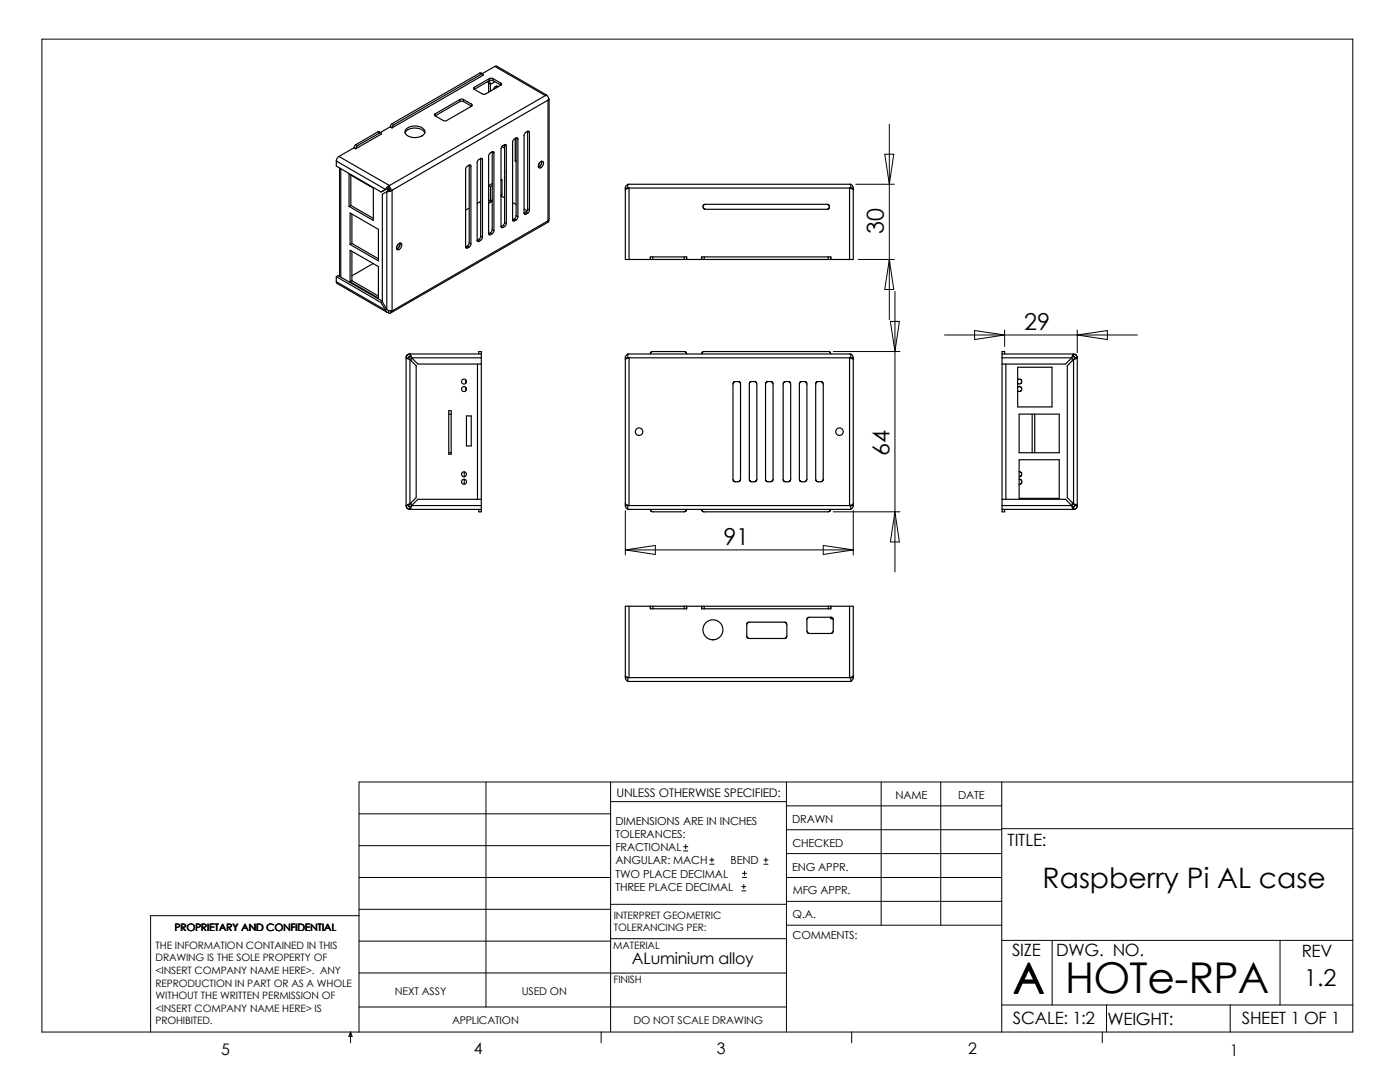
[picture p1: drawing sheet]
<svg xmlns="http://www.w3.org/2000/svg" width="279mm" height="216mm" viewBox="0 0 279 216" stroke-linecap="round" stroke-linejoin="round" font-family="sans-serif">
<g fill="none" stroke="#000" stroke-width=".2">
<path d="M8.4 7.8h261.6v198.1h-261.6zM170.8 36.8h7.7M176.6 30.8h1.8l-.9 6zM177.5 24.8v39M171.3 51.8h7.2M177.5 51.8l.9 6h-1.8zM178.6 58.1v56M166.3 70.1h13.3M177.7 64.1h1.8l-.9 6zM188.5 66.8h38.5M194.5 66l6 .8-6 1zM200.5 65.8v3.3"/>
<path d="M215 65.8v4.6M215 66.8l6-.8v1.8zM124.8 109.7l6-.9v1.8zM124.8 101.9v8.8M124.8 109.7h45.5M164.3 108.8l6 .9-6 .9zM166.3 102.1h13.3M170.3 101.9v8.8M178.6 102.1l.9 6h-1.8zM97 156v44.9M121.9 160h35.1M121.9 156v49.9"/>
<path d="M157 156v49.9M175.9 156v28.6M187.7 156v28.6M199.9 156v49.9M270 156h-198.4v49.9M71.6 162.4h50.3M71.6 175.1h50.3M71.6 168.7h50.3M136.4 169.8h.9M136.4 169h.9M136.8 168.5v.9M141.6 172.4h.9"/>
<path d="M141.6 171.6h.9M142.1 171.2v.8M148 177.8h.8M148 176.9h.8M148.2 175.1h.8M148.2 174.3h.8M148.4 176.5v.8M148.6 173.8v.9M152.4 172.4h.9M152.4 171.6h.9M152.8 171.2v.8M157 179.9h42.9"/>
<path d="M157 175.1h42.9M157 160.8h42.9M157 165.6h42.9M157 170.3h42.9M199.9 165.4h70.1M71.6 182.7h-41.5v23.2M71.6 194.1h50.3M71.6 181.4h50.3M71.6 187.8h50.3M121.9 180.4h35.1M121.9 187.3h35.1M121.9 194.2h35.1"/>
<path d="M157 184.6h42.9M199.9 187.6h70.1M210 187.6v12.9M255.5 187.6v12.9M70 205.9l.3 .9h-.7zM70 205.9v2.2M71.6 200.9h85.4M120 205.9v2.2M170 205.9v2.2M199.9 200.5h70.1M220 205.9v2.2M220.8 200.5v5.4"/>
<path d="M245.5 200.5v5.4"/>
</g>
<g fill="none" stroke="#000" stroke-width=".23">
<path d="M91.8 19.9h.7M91.8 19.9l-5 2.8M91.8 19.9v.4M92.5 19.9l1.6 .9M92.5 19.9v.4M94.7 17.4l-.2 .2 .2 .2M94.7 17.4v.4M95.8 14.6l.6 .2M95.8 14.6l.3 .2M95.8 14.6l-17.5 10.1M96.1 14.8h.3l.1 .2-18.2 10.5M96.1 14.8l-17.5 10.1"/>
<path d="M97.3 16.3h.1M97.3 16.3l.2 .3M97.5 16.6v1.8M97.5 16.6l.4 .2M97.6 16.1l.3 .7M97.7 15.7h.7M97.7 16.1h.7M97.7 15.7l-3 1.7M97.7 15.7v.4M97.7 16.1l-3 1.7M97.9 16.8v1.4M98.4 15.7l1.5 .9"/>
<path d="M98.4 15.7v.4M98.4 16.1l1.5 .9M98.8 13.3l.3-.1 10 5.8M98.8 17.4v.3M98.8 16.3l-.9 .5M98.8 13.3l-2.6 1.4M98.8 13.3l10 5.8M99.1 17.2v.3M99.4 17.3a.61 .61 0 0 0-.7 0 .61 .61 0 0 0-.3 .6M99.9 17l-3.2 1.8h-.4l-1.6-1M99.9 16.6l.2 .1-.2 .3M99.9 16.6v.4"/>
<path d="M108.8 19.1l.2-.1 .4 .4 .1 .5-.1 .1M108.8 19.1l.2-.2 .1 .2M108.8 19.1l-31.1 17.9M109.4 20l-31.1 18M109.4 20v24.1M109.5 19.7l.1 .2-.2 .1M109.6 19.8v23.8l-.2 .5M67.1 32.1l9.8 5.7M67.1 32.1v1l9 5.2M67.6 31.2l-.3 .4-.2 .5M67.6 31.2l10.1 5.8M67.8 33.5v21.7"/>
<path d="M68 33.7v21.6M69.7 34.7l4.8 2.8v6.5l-4.8-2.8zM70 34.9v6.1M70.7 29.5l-3.1 1.7M70.7 29.5l.3 .2M71 28.9l-.3 .6M71 28.9l.4 .2M71.4 29.1l-.4 .6M75.4 26.3h.2l.4 .2M75.4 26.3l.4 .2M75.4 26.3l-4.4 2.6M75.8 26.5h.3v.2l-5.1 3"/>
<path d="M75.8 26.5l-4.4 2.6M76.9 37.8l.4-.2-1.2 .7M76.9 37.8l-.8 .5M77.2 38.2v23.5M77.2 38.2l-.9 .6v21.4M77.4 37.8v.3M77.6 37.1l.3 .3 .2 .7M77.6 37.1l.1 .7M77.6 37.5l-.3 .1 .1 .2M77.7 37.7l-.3 .1M77.7 37l-.4 .3-.4 .5M77.7 37l-.1 .1"/>
<path d="M77.7 37.8l.4 .3M77.7 37.8v.1M77.8 37.9l-.6 .3M77.9 25.3l-2 1.1M77.9 25.3l.4 .2M78.3 38l-.4 .2h-.7M78.3 24.7l-.4 .6M78.3 38l-.2 .1M78.3 38v24M78.3 24.7l.3 .2M78.6 24.9l-.3 .6M80.8 26.5a2.51 2.51 0 0 1 4 0"/>
<path d="M81.1 25.7a2.56 2.56 0 0 1 3.7 .5 1.35 1.35 0 0 1-1.5 1.2 2.01 2.01 0 0 1-2.5-1.1zM86.8 22.7l-.1 .2 .1 .2M86.8 22.7v.4M91.8 20.3h.7M91.8 20.3l-5 2.8M92.5 20.3l1.6 .9M93.6 33a.2 .2 0 0 1 .3-.1 .2 .2 0 0 1 .1 .2M93.6 33l-.4 .3-.3 .5v15.5M93.6 33l.4 .1M93.6 33v15.5M94 33.1v15.6M94.1 21.2l-5 2.9h-.6l-1.7-1"/>
<path d="M94.1 20.8l.2 .1-.2 .3M94.1 20.8v.4M95.9 31.6h.3l.1 .2M95.9 31.6l-.5 .4-.2 .4v15.6M95.9 31.6l.4 .2M95.9 31.6v15.5M96.3 31.8v15.5M97.5 39.9l.4 .2M97.9 37.2v2.9M98.2 30.3a.21 .21 0 0 1 .3 0 .21 .21 0 0 1 .1 .2M98.2 30.3l-.5 .3-.2 .5v15.5M98.2 39.9l-.3 .2"/>
<path d="M98.2 30.3l.4 .2M98.2 30.3v15.5M98.2 37l-.3 .2M98.2 36.6l-.7 .4 .4 .2M98.6 30.5v15.5M100 39.1h.1M100 35.8l.2 .1M100 39.1l.7 .4M100.2 38.8l-.2 .3M100.2 38.8l-.2 .1M100.2 35.9l-.2 .1M100.2 35.9v2.9"/>
<path d="M100.5 29l.2 .1M100.7 28.9v.6l-.5-.2M100.7 28.9h.3v.2M100.7 28.9l-.5 .4-.2 .4v15.5M100.7 35.2v.4M100.7 34v.4M100.7 28.9l.3 .2M100.7 28.9v15.5M101 29.1v15.5M102.8 27.6v4.5M102.8 32.1l.2 .1M103 27.5h.3l.1 .2"/>
<path d="M103 27.5l-.6 .4-.1 .4v15.6M103 27.5l.4 .2M103 27.5v15.6M103 32l-.2 .1M103.4 27.7v15.6M105.3 26.2h.3l.1 .2M105.3 26.2l-.5 .3-.2 .5v15.5M105.3 26.2l.4 .2M105.3 26.2v15.5M105.7 26.4v15.5M107.7 32.4a.41 .41 0 0 1 .6-.2 .41 .41 0 0 1 .1 .6 .62 .62 0 0 1-.3 .6 .62 .62 0 0 1-.6 0v-.6zM107.7 32.4l-.2 .5"/>
<path d="M108.1 32.2a1.04 1.04 0 0 1-.7 1.1 1.04 1.04 0 0 0 .7-1.1zM124.8 37.9l.7-.4v14.3M124.8 37.5v14.3h.7M124.8 37.5h45.5M125.3 36.8l-.4 .3-.1 .4M125.3 37.6v-.8h44.5v.8M169.8 36.8l.3 .2 .2 .5M170.3 37.9l-.8-.4v14.3M170.3 37.5v14.3h-40M67.1 56.2l.2 .4 9.9 5.7M67.1 55.2v1M67.1 55.2l9 5.2"/>
<path d="M67.1 56.2l9.8 5.7M67.1 55.2l.4-.2 8.8 5.1M69.9 42.5l5.6 3.3v6.2l-5.6-3.2zM69.9 49.9l5.6 3.3v6.3l-5.6-3.3zM70 41l-.3 .2M70 41l4.5 2.6M70.2 48.6l-.3 .2M70.2 48.6l5.3 3M70.2 42.7v5.9M70.2 50.1v5.9M70.2 56l-.3 .2M70.2 56l5.3 3.1"/>
<path d="M74.5 52.6l-4.3 2.4M79.4 48.8a.41 .41 0 0 1 .6-.3 .41 .41 0 0 1 .2 .6 .62 .62 0 0 1-.3 .6 .62 .62 0 0 1-.7 0l-.1-.4zM79.4 48.7l-.2 .5M79.8 48.5a1.05 1.05 0 0 1-.6 1.2 1.08 1.08 0 0 0 .6-1.2zM92.9 49.3l.1 .2h.3M92.9 49.3l.4 .2M93.3 49.1l.3 .2M93.3 49.1l-.4 .2M93.6 48.5l-.3 .6M93.6 49.3l-.3 .2M93.6 48.5l.4 .2M93.6 41.5l-.7 .4"/>
<path d="M94 48.7l-.4 .6M95.2 48l.1 .2h.3M95.2 48l.4 .2M95.6 47.8l.3 .2M95.6 47.8l-.4 .2M95.9 47.1l-.3 .7M95.9 48l-.3 .2M95.9 40.2l-.7 .4M95.9 47.1l.4 .2M96.3 47.3l-.4 .7M97.5 46.6a.21 .21 0 0 0 .1 .3 .21 .21 0 0 0 .3-.1M97.5 46.6l.4 .2"/>
<path d="M97.9 40.1l-.1 .3-.3 .1M97.9 46.4l-.4 .2M97.9 46.4l.3 .2M98.2 45.8l-.3 .6M98.2 40.2l-.5 .2M98.2 46.6l-.3 .2M98.2 45.8l.4 .2M98.6 46l-.4 .6M100 45.2l.1 .2h.3M100 45.2l.4 .2M100.4 45l.3 .2M100.4 45l-.4 .2"/>
<path d="M100.7 44.4l-.3 .6M100.7 45.2l-.3 .2M100.7 44.4l.3 .2M101 44.6l-.3 .6M102.3 43.9l.1 .2h.3M102.3 43.9l.4 .2M102.3 40.4l.7 .4M102.7 43.7l.3 .2M102.7 43.7l-.4 .2M103 43.1l-.3 .6M103 43.9l-.3 .2M103 43.1l.4 .2"/>
<path d="M103.4 43.3l-.4 .6M104.6 42.5l.1 .3h.2M104.6 42.5l.3 .3M104.6 41.7l.6 .4M104.9 42.3l-.3 .2M104.9 42.3l.4 .2M105.3 41.7l-.4 .6M105.3 42.5l-.4 .3M105.3 41.7l.4 .2M105.7 41.9l-.4 .6M109.4 44.1l-31.1 17.9M109.5 43.9v.1"/>
<path d="M109.5 44l-.1 .3-31.5 18.2M109.5 44l-.1 .1M125.5 51.8h4.3M129.8 51.8h.5M130.3 51.3v.5M136.5 51.3h.5v.5M136.5 51.3h-6.7v.5M136.5 51.3v.5M140 51.8v-.5h25.8v.5M140.4 41l.3-.2h24.5l.3 .2v.3l-.2 .4-.3 .1h-24.2l-.4-.3zM140.5 51.3v.5M165.3 51.3v.5"/>
<path d="M76.1 60.4l.8 1.5M76.3 60.2l.9 1.5M76.3 60.2l-.2 .2M76.9 61.9a.57 .57 0 0 0 .7 .5M77.2 61.7l.6 .3h.5M77.2 61.7l-.3 .2M77.6 62v.4a.32 .32 0 0 0 .3 .1 .32 .32 0 0 0 .2-.4M77.9 62l.2 .1M78.3 62l-.2 .1M81 71.4l.8 .3M81 71.4h.6M81 71.4v29.5"/>
<path d="M81.6 71.4l.2 .3M81.8 70.6l.3 .8M81.8 71.1l.3 .3M81.8 70.6l-.5 .2-.3 .6M81.8 71.1l-.2 .3M81.8 70.6h14.3M81.8 70.6v.5M81.8 71.7v28.8M81.8 71.7l1.3 1.3v26.3l-1.3 1.2M82.1 71.4l-.1 .6M82.1 71.4l1.3 1.2h12.7M82.1 71.4h14"/>
<path d="M92.9 75.8v.7M92.9 77.3v.7M95.3 72.6v27M95.5 70.6v-.5h.6v32h-.6v-.5M124.8 71.7l.7-.3v29.5l-.7-.4M124.8 71.4h45.5M124.8 71.4v29.5M125.3 70.7l-.4 .3-.1 .4M125.3 71.5v-.9h44.5v.9M129.8 70.6l.1-.3 .2-.2h6.6l.2 .2 .1 .3M140.1 70.6v-.3l.3-.2h25l.3 .2 .1 .3M149.6 76.3l.3-.2h.8l.3 .2v.3v19v.3l-.5 .2h-.7l-.3-.3z"/>
<path d="M154.3 76.6v19l-.2 .4-.3 .1M154.3 76.6l-.1-.3-.3-.2h-.8l-.3 .4v19.3l.3 .3h.7M163 76.2l.9-.1 .3 .2 .1 .3v19l-.2 .4-.3 .1h-.7l-.3-.3v-19.3zM169.8 70.7l.3 .2 .2 .5M170.3 71.7l-.8-.3v29.5l.8-.4M170.3 71.4v29.5M200 71.4h13.9M200 70.6h14.2M200.5 70.6v-.5h-.5v32h.5v-.5M200.7 72.6v27M203.1 75.8l.5-.2 .3 .5-.3 .5-.5-.1M203.1 77.3l.5-.1 .3 .4-.3 .5-.5-.1"/>
<path d="M203.1 73.3h6.9v7.9h-6.9zM213.9 71.4l-1.3 1.2h-12.6M213.9 71.4l.1 .6M214.2 70.6l-.3 .8M214.2 71.1l-.3 .3M214.2 70.7l.6 .1 .2 .6M214.2 71.1l.3 .3M214.2 70.6v.5M214.2 71.7v28.8M214.2 71.7l-1.2 1.3v26.3l1.2 1.2M214.5 71.4l-.3 .3M214.5 71.4h.5"/>
<path d="M215 71.4l-.8 .3M215 71.4v29.5M89.6 82h.4v8.6h-.4zM89.6 82.6h.4M89.6 90.3h.4M92.6 94.1v1M92.6 95.6v1M93.1 83h.9v6h-.9zM96.1 99.6h-12.7l-1.3 1.3M147.3 96.1l.3-.1 .2-.4v-19l-.3-.4-.9-.1-.3 .4v19.3l.3 .3h.7M156.3 95.6l.2 .5h.3h.7l.3-.5v-19l-.1-.3-.3-.2-.8 .1-.3 .3v19.1M160.5 96.1l.3-.1 .2-.4 .1-19-.4-.4-.8-.1-.4 .4v19.3l.3 .3h.7"/>
<path d="M200 99.6h12.6l1.3 1.3M203.4 95.6l.3 .1 .2 .5-.2 .4h-.3M203.4 94.1l.3 .1 .2 .4-.1 .3-.4 .2M203.4 82.6h8v7.7h-8zM203.4 91.7h8v7.7h-8zM206 82.6v7.7M206.5 82.6v7.7M81 100.9l.2 .4 .6 .3M81 100.9h.6M81.6 100.9l.2 .2M81.8 100.5l-.8 .4M81.8 100.5l-.2 .4"/>
<path d="M81.8 101.6h14.3M81.8 101.1v.5M82 100.3l.1 .6M82.1 100.9l-.3 .7M82.1 100.9l-.3 .2M82.1 100.9h14M124.8 100.9l.2 .5 .3 .2M124.8 100.9h45.5M125.3 100.8v.8h44.5v-.8M129.8 101.6l.2 .4 .3 .1h6.2l.3-.1 .2-.4M140 101.6l.1 .3 .4 .3 24.8-.1 .3-.1 .2-.4M170.3 100.9l-.1 .4-.4 .3"/>
<path d="M200 100.9h13.9M200 101.6h14.2M213.9 100.9l.3 .7M213.9 100.9l.3 .2M214 100.3l-.1 .6M214.2 100.5l.8 .4M214.2 100.5l.3 .4M214.2 101.1v.5M214.5 100.9l-.3 .2M214.5 100.9h.5M215 100.9l-.2 .5-.6 .2M124.8 135.2l.2 .5 .3 .2"/>
<path d="M124.8 135.2h45.5M125.3 135.1v.9h44.5v-.9M125.5 121v14.2l-.7-.3M129.8 121v.5h.5M130.3 121v.5M136.5 121h.5M136.5 121h-11.7v14.2M136.5 121v.5M137 121v.5h-6.7M137 121h32.5M140 121v.5h25.8v-.5M140.5 121v.5"/>
<path d="M149.1 124.3l.3-.2 7.3 .1 .3 .4v2.5l-.5 .3h-7.2l-.3-.4zM161.1 123.4l.3-.2h4.7l.2 .3-.1 2.7-.4 .2-4.5-.1-.2-.3zM165.3 121v.5M165.8 123.2v.3h.4M169.5 121v14.2l.8-.3M169.5 121h.8v14.2M170.3 135.2l-.1 .4-.4 .3"/>
<circle cx="92.6" cy="77.6" r=".5"/>
<circle cx="92.6" cy="76.1" r=".5"/>
<circle cx="92.6" cy="96.1" r=".5"/>
<circle cx="92.6" cy="94.6" r=".5"/>
<circle cx="127.5" cy="86.1" r=".75"/>
<circle cx="167.5" cy="86.1" r=".75"/>
<circle cx="142.3" cy="125.7" r="2"/>
</g>
<g font-size="8.5">
<text x="202.2" y="198.3">A</text>
<text x="212.6" y="198.1">HOTe-RPA</text>
</g>
<text font-size="5.6" x="208.1" y="177.2">Raspberry Pi AL case</text>
<g font-size="4.7">
<text x="176.4" y="46.7" transform="rotate(-90 176.4 46.7)">30</text>
<text x="204.4" y="65.8">29</text>
<text x="177.5" y="91" transform="rotate(-90 177.5 91)">64</text>
<text x="144.4" y="108.7">91</text>
<text x="260.3" y="196.8">1.2</text>
</g>
<g font-size="3.4">
<text x="201.1" y="168.8">TITLE:</text>
<text x="202" y="190.8">SIZE</text>
<text x="210.8" y="190.8">DWG. NO.</text>
<text x="259.8" y="190.9">REV</text>
<text x="202.1" y="204.4">SCALE: 1:2</text>
<text x="221" y="204.5">WEIGHT:</text>
<text x="247.8" y="204.4">SHEET 1 OF 1</text>
</g>
<g font-size="3.2">
<text x="126.1" y="192.4">ALuminium alloy</text>
<text x="44.2" y="210.4">5</text>
<text x="94.6" y="210.3">4</text>
<text x="143" y="210.4">3</text>
<text x="193.2" y="210.4">2</text>
<text x="245.4" y="210.7">1</text>
</g>
<text font-size="2.4" x="123" y="158.9">UNLESS OTHERWISE SPECIFIED:</text>
<g font-size="2.2">
<text x="178.7" y="159.4">NAME</text>
<text x="191.2" y="159.4">DATE</text>
<text x="122.8" y="164.5">DIMENSIONS ARE IN INCHES</text>
<text x="122.8" y="167.2">TOLERANCES:</text>
<text x="158.1" y="164.2">DRAWN</text>
<text x="122.8" y="169.8">FRACTIONAL</text>
<text x="122.8" y="172.5">ANGULAR: MACH</text>
<text x="145.8" y="172.5">BEND</text>
<text x="158.1" y="173.7">ENG APPR.</text>
<text x="158.1" y="169.1">CHECKED</text>
<text x="122.8" y="177.8">THREE PLACE DECIMAL</text>
<text x="122.8" y="175.1">TWO PLACE DECIMAL</text>
<text x="158.2" y="178.5">MFG APPR.</text>
<text x="158.2" y="183.2">Q.A.</text>
<text x="158.2" y="187.4">COMMENTS:</text>
</g>
<g font-size="2.1">
<text x="78.8" y="198.5">NEXT ASSY</text>
<text x="104.1" y="198.5">USED ON</text>
<text x="90.2" y="204.3">APPLICATION</text>
<text x="126.4" y="204.4">DO NOT SCALE DRAWING</text>
</g>
<g font-size="2">
<text x="34.9" y="185.7">PROPRIETARY AND CONFIDENTIAL</text>
<text x="122.5" y="185.9">TOLERANCING PER:</text>
<text x="122.5" y="183.3">INTERPRET GEOMETRIC</text>
<text x="31.1" y="189.3">THE INFORMATION CONTAINED IN THIS</text>
<text x="31.1" y="191.8">DRAWING IS THE SOLE PROPERTY OF</text>
<text x="122.4" y="189.4">MATERIAL</text>
<text x="31.1" y="194.3">&lt;INSERT COMPANY NAME HERE&gt;. ANY</text>
<text x="31.1" y="196.8">REPRODUCTION IN PART OR AS A WHOLE</text>
<text x="122.4" y="196.2">FINISH</text>
<text x="31.1" y="199.4">WITHOUT THE WRITTEN PERMISSION OF</text>
<text x="31.1" y="201.9">&lt;INSERT COMPANY NAME HERE&gt; IS</text>
<text x="31.1" y="204.4">PROHIBITED.</text>
</g>
</svg>
